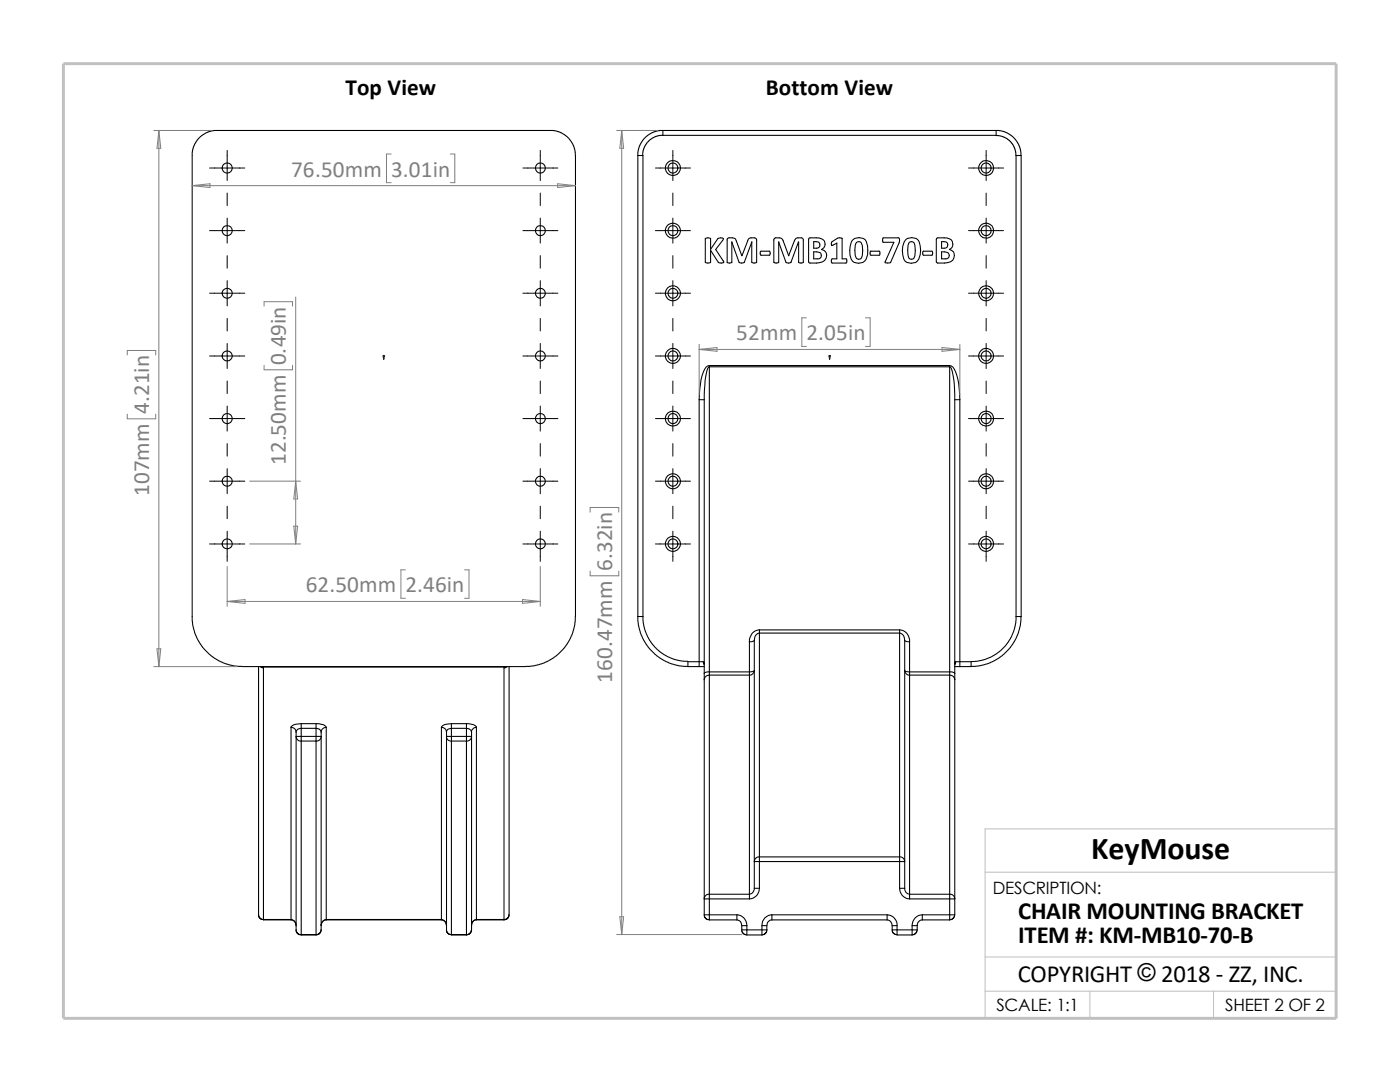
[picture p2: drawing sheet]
<svg xmlns="http://www.w3.org/2000/svg" width="279mm" height="216mm" viewBox="0 0 279 216" stroke-linecap="round" stroke-linejoin="round" font-family="sans-serif">
<path d="M196.6 174h70.1M196.6 191h70.1M196.6 197.8h70.1M217.5 197.8v5.4M242.2 197.8v5.4M26.8 203.2h239.9v-37.8h-70.1v37.8" fill="none" stroke="#c0c0c0" stroke-width=".2"/>
<path d="M12.7 12.7h254v190.5h-254z" fill="none" stroke="#c0c0c0" stroke-width=".59"/>
<g fill="none" stroke="#000" stroke-width=".21">
<path d="M38.4 31l.2-1.6 .9-1.7 1.5-1.1 1.7-.6h67.7l1.8 .6 1.4 1.1 1 1.7 .3 1.6v92M38.4 31v92.9l.4 2.3 .7 1.5 .9 1.5 1.4 1.4 1.8 1.2 1.6 .7 1.5 .4 1.6 .1M127.3 31v92M127.3 31h1v92M132.3 26l-.9 .1-1.1 .3-1.5 1-1.2 1.7-.3 1v.9M132.3 26h66.5M132.3 27l-1.4 .2-1.5 1-.9 1.4-.2 1.4M132.3 26v1M198.8 26v1h-66.5M198.8 26l.9 .1 1 .3 .8 .4 .9 .8 1 1.5 .3 1 .1 .9M198.8 27.1h.8l.8 .2 1.2 .9 .8 1.2 .4 1.6M202.8 31v92"/>
<path d="M202.8 31h1v92M140.8 47.6l.5-.1 .5 .1v2.1l1.5-2.1 .5-.1 .6 .1-.1 .2-1.5 2 1.6 2.6-.5 .1-.5-.1-1.6-2.4v2.3a.91 .91 0 0 1-1 0zM146 48.3v4a.72 .72 0 0 1-.9 0v-4.6l.4-.2a1.11 1.11 0 0 1 1.4 .5l1.1 3 1.2-3a.64 .64 0 0 1 .7-.5h.8l.3 .4v4.4a.8 .8 0 0 1-1 .1v-4.1M146 48.3l1.5 4a.91 .91 0 0 0 1 0l1.5-4M146 48.3h.1M150 48.3h.1M151.8 50.2l1.7-.1a.56 .56 0 0 1 0 .8h-1.7l-.1-.1zM155.4 48.3l1.4 4a.85 .85 0 0 0 1.1 0l1.4-4 .1 4a.72 .72 0 0 0 .9 0v-4.5l-.2-.3h-.8a.71 .71 0 0 0-.8 .5l-1.1 3M155.4 48.3v4l-.5 .2-.5-.2v-4.4l.2-.4h.2a1.23 1.23 0 0 1 1.4 .3l1.2 3.2M155.4 48.3h.1M157.4 51h.1M161.5 47.5a4.5 4.5 0 0 1 2.8 .4 1.17 1.17 0 0 1-.3 1.9 1.33 1.33 0 0 1 1 1.5 1.33 1.33 0 0 1-1.4 1.1l-1.9 .1-.3-.2z"/>
<path d="M162.4 50.2l1.2 .2a.69 .69 0 0 1 .3 .8 .69 .69 0 0 1-.8 .4h-.7zM162.4 48.2l1 .1a.67 .67 0 0 1 .2 .8 .67 .67 0 0 1-.7 .4h-.5zM166 48.3l1.1-.8h.9l.1 4.1h.8l.1 .2v.5l-.2 .2h-2.7a.61 .61 0 0 1 0-.9h.9v-3.1l-1.1 .5zM170.2 47.9a1.72 1.72 0 0 1 1.9-.4 1.72 1.72 0 0 1 1 1.6 3.3 3.3 0 0 1-.9 3.3 1.71 1.71 0 0 1-2.6-1.5 4.2 4.2 0 0 1 .6-3zM170.9 48.4a.72 .72 0 0 1 1 0 4.3 4.3 0 0 1 0 3.2 .72 .72 0 0 1-1-.1 4.3 4.3 0 0 1 0-3.1zM173.7 50.2l1.7-.1a.56 .56 0 0 1 0 .8h-1.7zM176.2 47.5h3.1l.2 .1-.1 .9-1.6 3.8a1 1 0 0 1-1.2 0l1.8-4h-2.2zM180.7 47.9a1.68 1.68 0 0 1 1.9-.4 1.68 1.68 0 0 1 1 1.6 3.4 3.4 0 0 1-.8 3.3 1.69 1.69 0 0 1-2.6-1.5 3.7 3.7 0 0 1 .5-3zM181.4 48.4a.72 .72 0 0 1 1 0 4.6 4.6 0 0 1 0 3.2 .72 .72 0 0 1-1-.1 4.6 4.6 0 0 1 0-3.1zM184.2 50.2l1.8-.1a.56 .56 0 0 1 0 .8h-1.7l-.2-.1zM186.9 47.5h.2a4.5 4.5 0 0 1 2.8 .4 1.23 1.23 0 0 1-.4 1.9 1.34 1.34 0 0 1 .9 1.5 1.34 1.34 0 0 1-1.3 1.1l-1.9 .1-.3-.2zM187.9 50.2a1.09 1.09 0 0 1 1.5 .8 .67 .67 0 0 1-.8 .6h-.7z"/>
<path d="M187.9 48.2l1 .1a.69 .69 0 0 1 .2 .8 .69 .69 0 0 1-.7 .4h-.5zM139.5 79.8v52.2M139.5 79.8h1M140.5 79.8v54.6M141.6 72.9v.3M141.6 73.2v60.9M141.6 73.2h47.9M141.6 72.9h47.9M141.6 72.9a1.5 1.5 0 0 0-1.2 1.3l-.5 1.5-.4 4.1M141.6 73.2a1.41 1.41 0 0 0-.6 1.3l-.3 1.4-.2 3.9M189.5 73.2a1.41 1.41 0 0 1 .6 1.3l.4 2.3v3M189.5 72.9a1.5 1.5 0 0 1 1.2 1.3l.6 2.5 .3 3.1"/>
<path d="M189.5 72.9v.3M189.5 73.2v60.9M190.5 79.8v54.6M190.5 79.8h1.1M191.6 79.8v52.2M51.6 133v49.5M51.9 133l.7 .3M52.1 133l.4 .1M52.2 133l.3 .1M52.5 133.1l.1 .2M52.5 133.1h48.2M52.6 133.3v50.2"/>
<path d="M100.6 133.3v50.2M100.7 133.1l-.1 .2M101.1 133l-.4 .1M101.3 133l-.7 .3M101.6 133v49.5M114.8 123l-.1 1.6-.4 1.6-.6 1.5-1 1.5-1.7 1.7-1.4 .9-1.6 .7-1.6 .4-1.5 .1h-56.6M127.3 123h1M127.3 123l.1 1.8 .6 2 .9 1.8 1.1 1.2 1.7 1.5 1.7 .9 2 .6 1.9 .2M128.3 123l.2 2.1 .7 1.9 1 1.5 1 1.2 1.3 .9 2 1 1.6 .3 1.2 .1M137.3 133h2.2M139.5 133h1M139.5 132v1"/>
<path d="M139.5 132h-2.2v1M139.5 132h.8M140.3 132l.2 .7M140.3 132l.2 .2M140.5 132.2v.3M140.5 132.2v.1M140.5 135.6v46.9M140.5 134.4v1.2M141.6 134.1v.6M141.6 134.7v43.7M141.6 134.7h8M141.6 134.1h8"/>
<path d="M141.6 134.7a1.02 1.02 0 0 0-1.1 .9M141.6 134.1h-.6l-.5 .3M149.6 134.1v.6M149.6 128.1v6M149.6 134.7v43.7M149.6 134.1l.5-.1 .4-.2a.94 .94 0 0 1-.9 .9M150.5 127.8v49.4M150.5 127.8l-.9 .3M151.6 125.7a2.12 2.12 0 0 0-2 2.4M151.6 125.7v.6M151.6 126.3v44.7M151.6 126.3h27.9"/>
<path d="M151.6 125.7h27.9M151.6 126.3a1.3 1.3 0 0 0-1.1 1.5M179.5 126.3a1.3 1.3 0 0 1 1.1 1.5M179.5 125.7v.6M179.5 125.7a2.12 2.12 0 0 1 2 2.4M179.5 126.3v44.7M180.6 127.8l.9 .3M180.6 127.8v49.4M181.5 134.1l-.5-.1-.4-.2a.94 .94 0 0 0 .9 .9M181.5 134.1v.6M181.5 128.1v6M181.5 134.7v43.7"/>
<path d="M181.5 134.7h8M181.5 134.1h8M189.5 134.7a1.02 1.02 0 0 1 1 .9M189.5 134.1v.6M189.5 134.1h.6l.4 .3M189.5 134.7v43.7M190.5 133h1.1M190.5 135.6v46.9M190.5 134.4v1.2M190.6 132.2l-.1 .3M190.6 132.2l-.1 .1M190.8 132h.8"/>
<path d="M190.8 132l-.3 .7M190.8 132l-.2 .2M191.6 132v1M191.6 132h2.2M193.8 132v1h-2.2M202.8 123l-.1 1.2-.3 1.5-.8 1.9-1 1.3-1.2 1.1-1.4 1-2.1 .8-2.1 .2M202.8 123h1M203.8 123l-.2 1.8-.6 2-1.3 2.4-1.4 1.4-1.8 1.2-1.6 .7-1.5 .4-1.6 .1M58.1 145.1v38.4M58.1 145.1a1.01 1.01 0 0 1 1 1M59.1 146.1v39.4M60.1 144.4l-1.4 .2-.6 .5"/>
<path d="M60.1 144.4v.9M60.1 146.9v1M60.1 144.4h3M60.1 145.3h3M60.1 146.9h3M60.1 145.3v1.6M60.1 147.9v38.6M60.1 147.9h3M60.1 145.3a.89 .89 0 0 0-1 .8M60.1 146.9h-.9a.78 .78 0 0 0 .9 1M63.1 144.4v.9M63.1 145.3a.88 .88 0 0 1 1 .8"/>
<path d="M63.1 146.9h.9a.78 .78 0 0 1-.9 1M63.1 146.9v1M63.1 145.3v1.6M63.1 147.9v38.6M63.1 144.4a2.15 2.15 0 0 1 2 .7M64.1 146.1v39.4M65.1 145.1v38.4M65.1 145.1a1.01 1.01 0 0 0-1 1M88.1 145.1v38.4M88.1 145.1a1.01 1.01 0 0 1 1 1M89.1 146.1v39.4M90.1 145.3a.82 .82 0 0 0-1 .8"/>
<path d="M90.1 146.9h-.9a.84 .84 0 0 0 .9 1M90.1 144.4h3M90.1 145.3h3M90.1 146.9h3M90.1 145.3v1.6M90.1 147.9v38.6M90.1 147.9h3M90.1 144.4a2 2 0 0 0-2 .7M90.1 144.4v.9M90.1 146.9v1M93.1 144.4a2.13 2.13 0 0 1 2 .7M93.1 145.3v1.6"/>
<path d="M93.1 147.9v38.6M93.1 145.3a.94 .94 0 0 1 1 .8M93.1 144.4v.9M93.1 146.9h.9a.78 .78 0 0 1-.9 1M93.1 146.9v1M94.1 146.1v39.4M95.1 145.1v38.4M95.1 145.1a1.01 1.01 0 0 0-1 1M141.6 178.4v1M141.6 179.4h8M141.6 178.4h8M141.6 179.4v3.1"/>
<path d="M141.6 178.4a.82 .82 0 0 0-1 1h1M149.6 178.4v1M150.5 177.2h1.1M150.5 177.2a1.18 1.18 0 0 1-.9 1.2M151.6 171v.9M151.6 171.9v5.3M151.6 171.9h27.9M151.6 171h27.9M151.6 177.2a2.07 2.07 0 0 1-2 2.2M151.6 171a.81 .81 0 0 0-1 .9h1M179.5 177.2a2.07 2.07 0 0 0 2 2.2M179.5 171v.9"/>
<path d="M179.5 171a.81 .81 0 0 1 1 .9h-1M179.5 171.9v5.3M179.5 177.2h1.1M180.6 177.2a1.08 1.08 0 0 0 .9 1.2M181.5 178.4v1M181.5 179.4h8M181.5 178.4h8M189.5 178.4v1M189.5 178.4a.82 .82 0 0 1 1 1h-1M189.5 179.4v3.1M51.6 182.5v.4l.3 .4 .7 .2M51.6 182.5a.94 .94 0 0 0 1 1"/>
<path d="M52.6 183.5l5.5 .1M52.6 183.5h5.5M58.1 183.5v.1M58.1 183.5a1.17 1.17 0 0 1 1 1.2 1.09 1.09 0 0 0-1-1.1M59.1 185.5a.94 .94 0 0 0 1 1M59.1 185.5v.4l.3 .4 .7 .3M60.1 186.5v.1M60.1 186.6h3M60.1 186.5h3M63.1 186.5v.1M64.1 185.5l-.4 .8-.6 .3M64.1 185.5a.94 .94 0 0 1-1 1"/>
<path d="M65.1 183.5v.1M65.1 183.6h23M65.1 183.5h23M65.1 183.5a1.17 1.17 0 0 0-1 1.2 1.06 1.06 0 0 1 1-1.1M88.1 183.5v.1M88.1 183.5a1.17 1.17 0 0 1 1 1.2 1.09 1.09 0 0 0-1-1.1M89.1 185.5l.1 .4 .3 .4 .6 .2M89.1 185.5a.88 .88 0 0 0 1 1M90.1 186.5l3 .1M90.1 186.5h3M93.1 186.5v.1M94.1 185.5l-.4 .8-.6 .3"/>
<path d="M94.1 185.5a.94 .94 0 0 1-1 1M95.1 183.5v.1M95.1 183.6h5.5M95.1 183.5h5.5M95.1 183.5a1.19 1.19 0 0 0-1 1.2 1.06 1.06 0 0 1 1-1.1M100.6 183.5v.1M101.6 182.5l-.4 .8-.6 .3M101.6 182.5a.94 .94 0 0 1-1 1M140.5 182.5h1.1M140.5 182.5l.1 .4 .3 .4 .7 .3M141.6 182.5v1.1M141.6 183.6h5.5"/>
<path d="M141.6 182.5h5.5M147.1 182.5a2.1 2.1 0 0 1 2 2.2M147.1 182.5v1.1M147.1 183.6a1.06 1.06 0 0 1 .9 1.1M148 185.5l.1 .4 .3 .4 .7 .3M148 185.5h1.1M148 184.7h1.1M148 184.7v.8M149.1 186.6h3M149.1 185.5h3M149.1 184.7v.8M149.1 185.5v1.1"/>
<path d="M152.1 184.7v.8M152.1 185.5v1.1M152.1 184.7h.9M153 184.7v.8h-.9M153.1 185.5l-.4 .8-.6 .3M154.1 183.6a1.08 1.08 0 0 0-1.1 1.1M154.1 183.6h22.9M154.1 182.5h22.9M154.1 182.5v1.1M154.1 182.5a2.03 2.03 0 0 0-2 2.2M177 183.6a1.06 1.06 0 0 1 1.1 1.1M177 182.5v1.1"/>
<path d="M177 182.5a2.02 2.02 0 0 1 2 2.2M178.1 185.5h.9M178.1 184.7h.9M178.1 184.7v.8M178.1 185.5v.4l.3 .4 .6 .2M179 185.5h3M179 184.7v.8M179 185.5v1.1h3M182 185.5v1.1M182 185.5h1M182 184.7h1M182 184.7v.8"/>
<path d="M183 185.5l-.3 .8-.7 .3M183 184.7v.8M184.1 183.6a1.08 1.08 0 0 0-1.1 1.1M184.1 183.6h5.4M184.1 182.5h5.4M184.1 182.5v1.1M184.1 182.5a2.1 2.1 0 0 0-2.1 2.2M189.5 182.5v1.1M189.5 182.5h1M190.5 182.5l-.3 .8-.7 .3"/>
<circle cx="45.3" cy="33.5" r="1.01"/>
<circle cx="107.9" cy="33.5" r="1"/>
<circle cx="134.3" cy="33.5" r="1"/>
<circle cx="134.3" cy="33.5" r="1.5"/>
<circle cx="196.8" cy="33.5" r="1"/>
<circle cx="196.8" cy="33.5" r="1.49"/>
<circle cx="45.3" cy="58.5" r="1"/>
<circle cx="45.3" cy="46" r="1.01"/>
<circle cx="107.8" cy="58.5" r=".99"/>
<circle cx="107.9" cy="46" r="1"/>
<circle cx="134.3" cy="46" r="1.51"/>
<circle cx="134.3" cy="58.5" r="1.51"/>
<circle cx="134.3" cy="46" r="1"/>
<circle cx="134.3" cy="58.5" r=".99"/>
<circle cx="196.8" cy="46" r="1"/>
<circle cx="196.8" cy="46" r="1.5"/>
<circle cx="196.8" cy="58.5" r="1.5"/>
<circle cx="196.8" cy="58.5" r=".99"/>
<circle cx="45.3" cy="71" r="1.01"/>
<circle cx="107.9" cy="71" r="1"/>
<circle cx="134.3" cy="71" r="1.5"/>
<circle cx="134.3" cy="71" r=".99"/>
<circle cx="196.8" cy="71" r=".99"/>
<circle cx="196.8" cy="71" r="1.49"/>
<circle cx="45.3" cy="96" r="1"/>
<circle cx="45.3" cy="83.5" r="1.01"/>
<circle cx="107.8" cy="96" r=".99"/>
<circle cx="107.9" cy="83.5" r="1"/>
<circle cx="134.3" cy="96" r="1.51"/>
<circle cx="134.3" cy="96" r="1"/>
<circle cx="134.3" cy="83.5" r="1"/>
<circle cx="134.3" cy="83.5" r="1.5"/>
<circle cx="196.8" cy="96" r="1"/>
<circle cx="196.8" cy="83.5" r="1"/>
<circle cx="196.8" cy="96" r="1.5"/>
<circle cx="196.8" cy="83.5" r="1.49"/>
<circle cx="45.3" cy="108.5" r="1"/>
<circle cx="107.8" cy="108.5" r=".99"/>
<circle cx="134.3" cy="108.5" r="1.51"/>
<circle cx="134.3" cy="108.5" r=".99"/>
<circle cx="196.8" cy="108.5" r="1.5"/>
<circle cx="196.8" cy="108.5" r=".99"/>
</g>
<g fill="#00f" stroke="#00f" stroke-width=".2">
<path d="M76.5 71.4h.2l-.1 .3z"/>
<path d="M165.5 71.4h.2l-.1 .3z"/>
</g>
<path d="M76.5 71h.3M76.5 70.9l.3 .3M76.6 71h.1M76.6 70.9v.8M76.7 70.9l-.3 .3M165.4 71h.3M165.4 70.9l.3 .3M165.6 71h.1M165.6 70.9v.8M165.7 70.9l-.3 .3" fill="none" stroke="#00f" stroke-width=".2"/>
<g fill="none" stroke="#000" stroke-width=".2">
<path d="M41.8 33.5h7.1M45.3 30v6M45.3 38.5v2.5M104.4 33.5h6.9M107.8 30v6M107.8 38.5v2.5M130.8 33.5h7M134.3 30v6M134.3 38.5v2.5M193.3 33.5h7M196.8 30v6M196.8 38.5v2.5"/>
<path d="M41.8 46h7.1M41.8 58.5h7.1M45.3 43.5v5M45.3 51v2.5M45.3 56v5M104.4 46h6.9M104.4 58.5h6.9M107.8 43.5v5M107.8 51v2.5M107.8 56v5M130.8 46h7M130.8 58.5h7"/>
<path d="M134.3 43.5v5M134.3 51v2.5M134.3 56v5M193.3 46h7M193.3 58.5h7M196.8 43.5v5M196.8 51v2.5M196.8 56v5M41.8 71h7.1M45.3 63.5v2.5M45.3 68.5v5M45.3 76v2.5"/>
<path d="M104.4 71h6.9M107.8 63.5v2.5M107.8 68.5v5M107.8 76v2.5M130.8 71h7M134.3 63.5v2.5M134.3 68.5v5M134.3 76v2.5M193.3 71h7M196.8 63.5v2.5M196.8 68.5v5M196.8 76v2.5"/>
<path d="M41.8 83.5h7.1M41.8 96h7.1M45.3 81v5M45.3 88.5v2.5M45.3 93.5v5M104.4 83.5h6.9M104.4 96h6.9M107.8 81v5M107.8 88.5v2.5M107.8 93.5v5M130.8 83.5h7M130.8 96h7"/>
<path d="M134.3 81v5M134.3 88.5v2.5M134.3 93.5v5M193.3 83.5h7M193.3 96h7M196.8 81v5M196.8 88.5v2.5M196.8 93.5v5M41.8 108.5h7.1M45.3 101v2.5M45.3 106v6M104.4 108.5h6.9"/>
<path d="M107.8 101v2.5M107.8 106v6M130.8 108.5h7M134.3 101v2.5M134.3 106v6M193.3 108.5h7M196.8 101v2.5M196.8 106v6"/>
</g>
<g fill="none" stroke="#808080" stroke-width=".2">
<path d="M30.7 26h11.6M31.7 26l.4 3.6h-.8zM31.7 26v107M38.4 37l3.5-.3v.7zM38.4 37h76.5M78.1 30.7h-1v5.7h1M89.9 30.7h.9v5.7h-.9M111.3 36.7l3.6 .3-3.6 .4zM123.1 26h8.2M124.1 26l.4 3.6h-.8zM124.1 26v160.5M59 59.3v49.2"/>
<path d="M25.4 70.8v-.9h5.7v.9M52.7 61.1v-.9h5.7v.9M52.7 72.9v.9h5.7v-.9M139.5 68.7v10.1M139.5 69.7h52.1M139.5 69.7l3.6-.4v.8zM161 63.4h-1v5.7h1M172.7 63.4h1v5.7h-1M188 69.3l3.6 .4-3.6 .4zM191.6 68.7v10.1M25.4 82.6v1h5.7v-1M49.8 96h10.2"/>
<path d="M59 96l.4 3.6h-.8zM45.3 113v8M49.8 108.5h10.2M58.6 105h.8l-.4 3.5zM80.9 113.7h-.9v5.7h.9M92.7 113.7h.9v5.7h-.9M104.3 119.6l3.5 .4-3.5 .4zM107.8 113v8M117.8 114v.9h5.7v-.9M117.8 102.2v-.9h5.7v.9M30.7 133h16.6M31.3 129.5h.8l-.4 3.5z"/>
<path d="M45.3 120l3.6-.4v.8zM45.3 120h62.5M123.1 186.5h24.9M123.7 182.9h.8l-.4 3.6z"/>
</g>
<text font-size="6.4" x="217.8" y="171.4">KeyMouse</text>
<g font-size="4.9">
<text x="203.2" y="183.3">CHAIR MOUNTING BRACKET</text>
<text x="203.2" y="188.3">ITEM #: KM-MB10-70-B</text>
<text x="203.1" y="195.9">COPYRIGHT © 2018 - ZZ, INC.</text>
</g>
<g font-size="4.6">
<text x="69" y="18.9">Top View</text>
<text x="152.8" y="19">Bottom View</text>
</g>
<g font-size="4.6" fill="#808080">
<text x="58.1" y="35.2">76.50mm</text>
<text x="78.1" y="35.2">3.01in</text>
<text x="146.9" y="67.9">52mm</text>
<text x="161" y="67.9">2.05in</text>
<text x="57.1" y="72.9" transform="rotate(-90 57.1 72.9)">0.49in</text>
<text x="29.8" y="82.6" transform="rotate(-90 29.8 82.6)">4.21in</text>
<text x="57.1" y="92.8" transform="rotate(-90 57.1 92.8)">12.50mm</text>
<text x="29.8" y="99" transform="rotate(-90 29.8 99)">107mm</text>
<text x="122.2" y="114" transform="rotate(-90 122.2 114)">6.32in</text>
<text x="61" y="118.2">62.50mm</text>
<text x="80.9" y="118.2">2.46in</text>
<text x="122.2" y="136.3" transform="rotate(-90 122.2 136.3)">160.47mm</text>
</g>
<g font-size="3.4">
<text x="198.2" y="178.5">DESCRIPTION:</text>
<text x="198.8" y="201.7">SCALE: 1:1</text>
<text x="244.5" y="201.7">SHEET 2 OF 2</text>
</g>
</svg>
